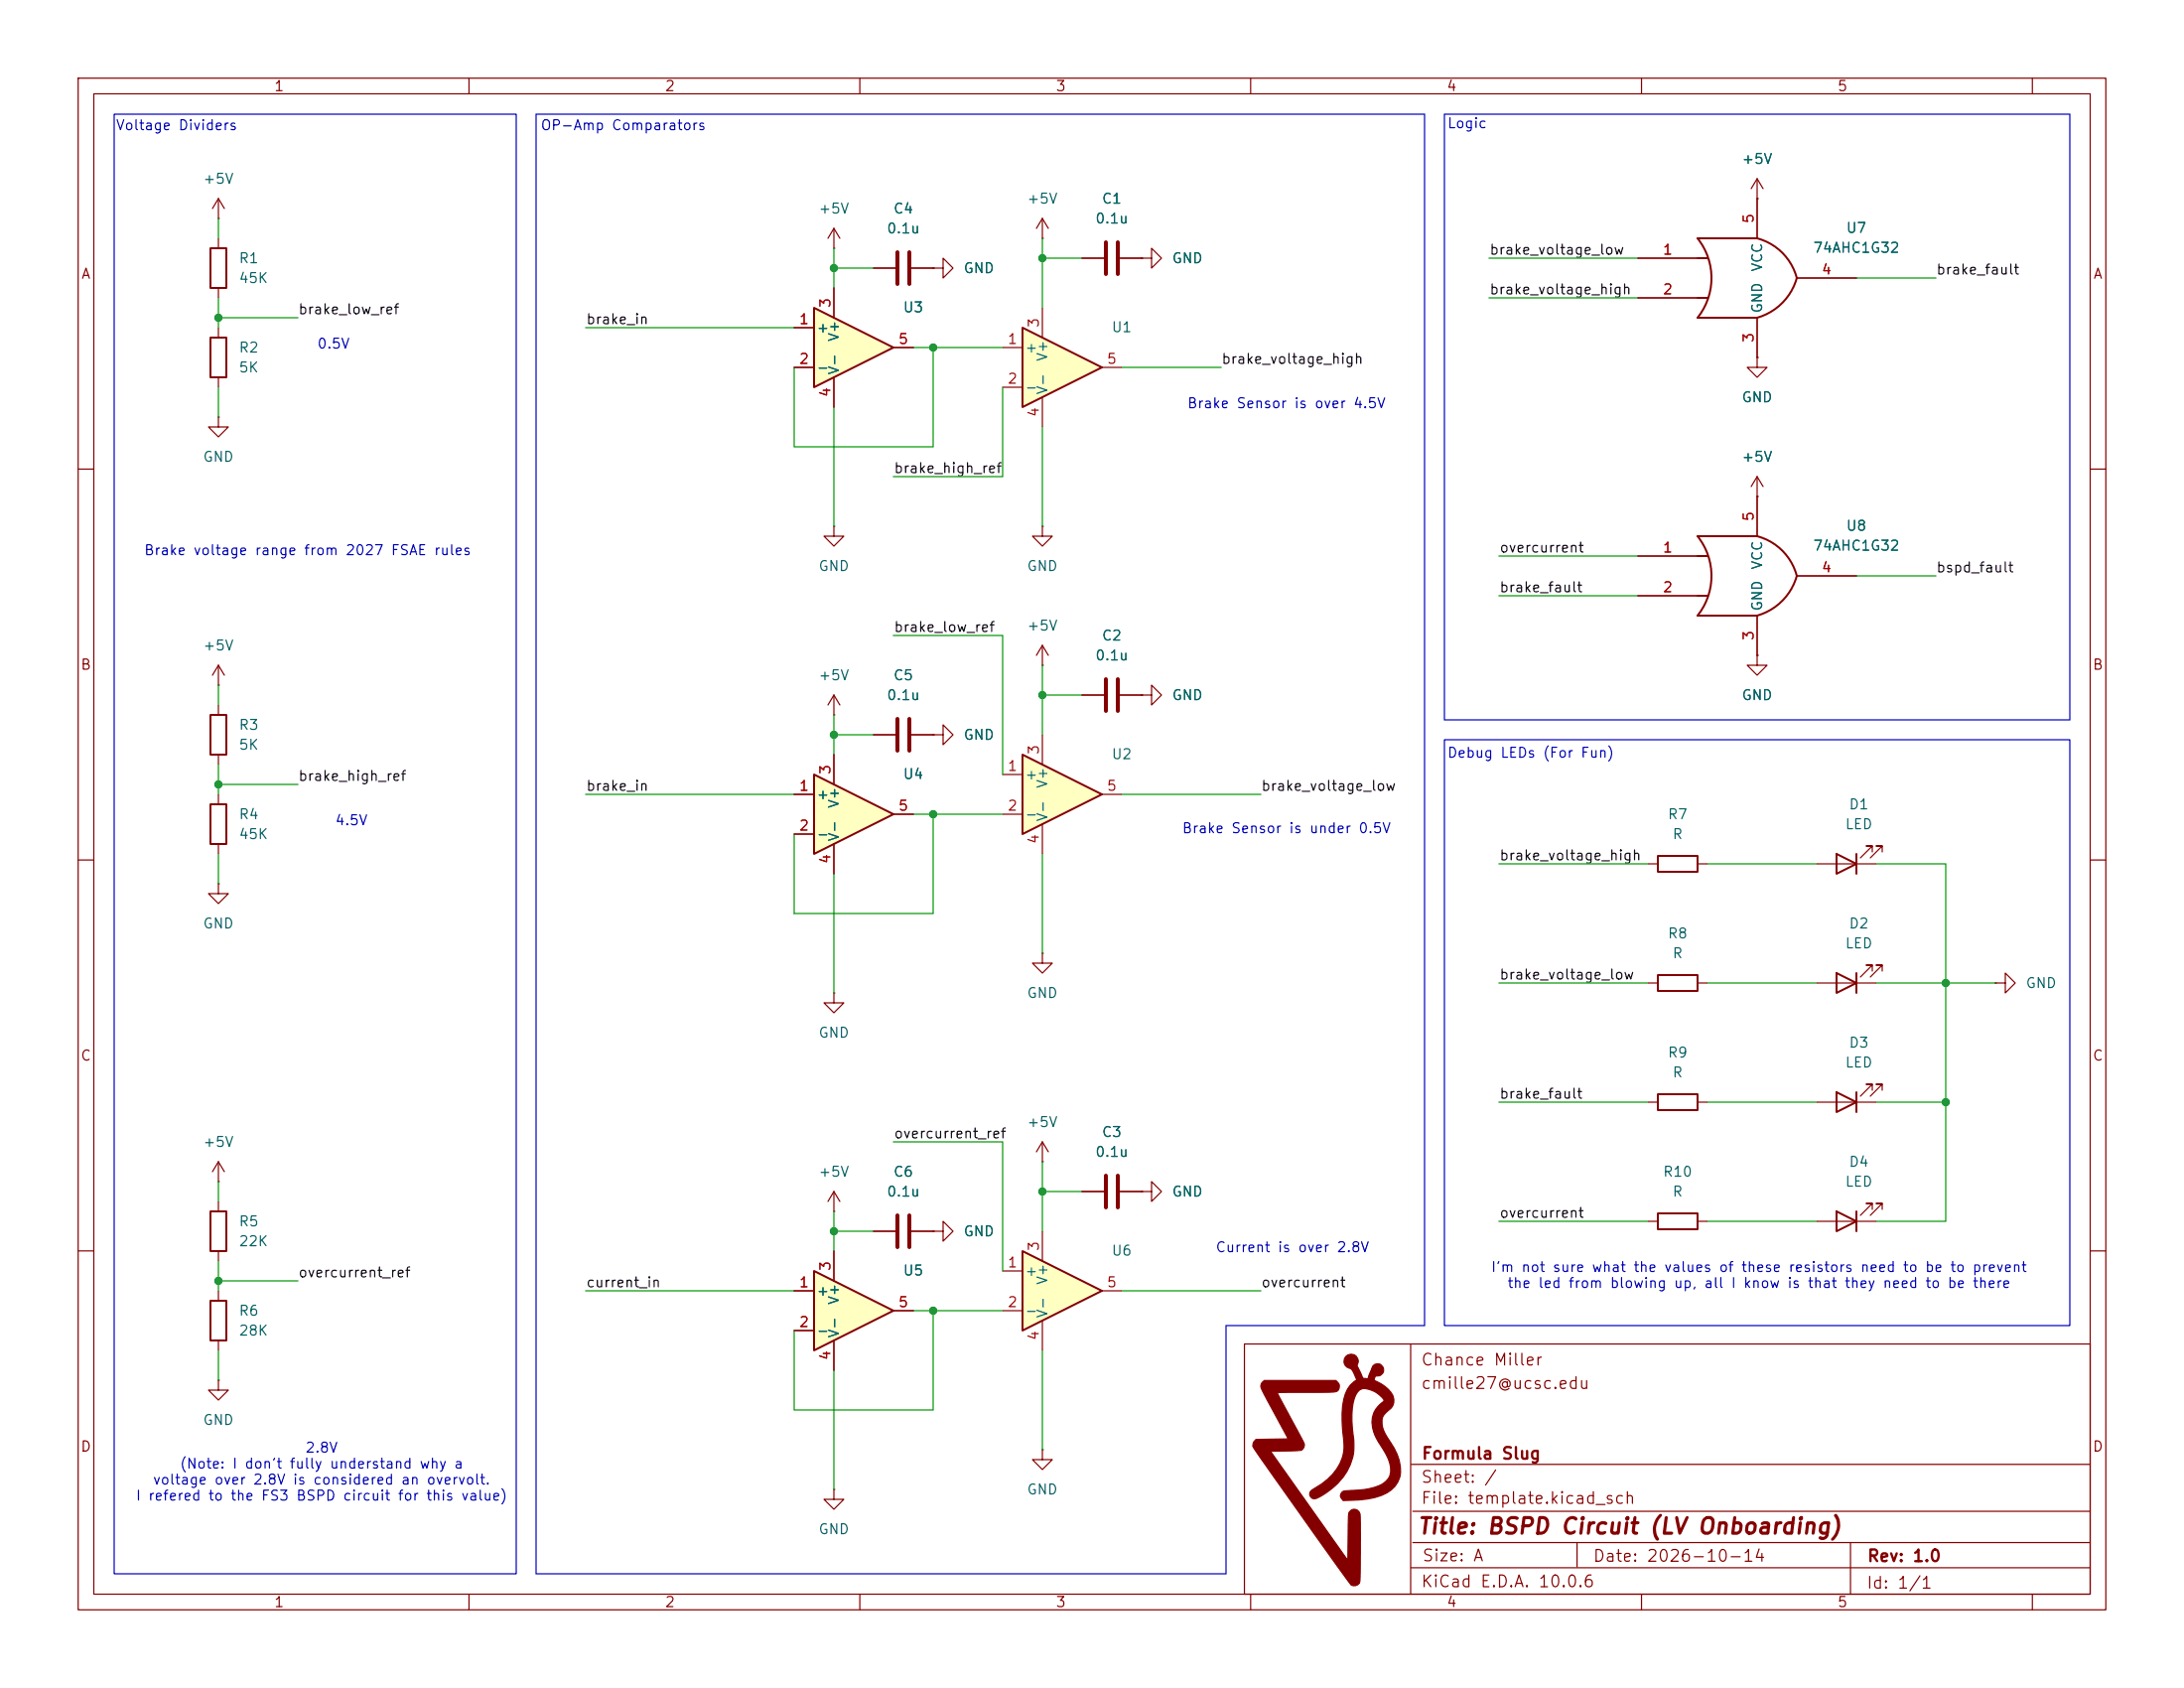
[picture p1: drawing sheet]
<svg xmlns="http://www.w3.org/2000/svg" width="279mm" height="216mm" viewBox="0 0 279 216" stroke-linecap="round" stroke-linejoin="round" font-family="sans-serif">
<g fill="none" stroke="#840000" stroke-width=".15">
<path d="M10 10h259.4v195.9h-259.4zM12 12h255.4v191.9h-255.4zM60 10v2M110 10v2M160 10v2M210 10v2M260 10v2M10 60h2M267.4 60h2M10 110h2M267.4 110h2M10 160h2"/>
<path d="M159.2 171.9h108.2v32h-108.2zM180.5 171.9v32M267.4 160h2M180.5 187.3h86.8M180.7 197.3h86.6M180.7 193.3h86.6M201.8 197.4v3M236.7 197.4v6.5M60 203.9v2M110 203.9v2M160 203.9v2M180.5 200.5h86.9"/>
<path d="M210 203.9v2M260 203.9v2"/>
</g>
<g fill="#840000" stroke="#840000" stroke-width=".15">
<path d="M161.5 176.8l.2-.2h9.2a.8 .8 0 0 1 .1 1.4l-1.1 .1h-6.5l1 1.9a37.5 37.5 0 0 1 2.5 4.8 .7 .7 0 0 1-.9 .7l-3.5 .1 9.9 14 .1-5.5a.78 .78 0 0 1 .7-1 .78 .78 0 0 1 .8 .9v.9a67.1 67.1 0 0 1-.1 7.6 .78 .78 0 0 1-.8 .3 .78 .78 0 0 1-.6-.5l-9.7-13.6-2.5-3.7v-.4l.4-.5 4.1-.1-3.3-6a.96 .96 0 0 1 0-1.2z"/>
<path d="M172.2 173.5a.93 .93 0 0 1 1.2-.1 .93 .93 0 0 1 .2 1.3l.6 1.3a.55 .55 0 0 0 .8 .3l.5-1.2a.78 .78 0 0 1 .9-.6 .78 .78 0 0 1 .6 .9 .78 .78 0 0 1-.9 .6l-.2 .1-.1 .5a4.9 4.9 0 0 1 2.4 2 1.5 1.5 0 0 1-.7 1.9 1.86 1.86 0 0 0-.5 2.5l.4 .8a7.1 7.1 0 0 1 1.8 4.7 3.4 3.4 0 0 1-2.5 2.8 13.3 13.3 0 0 1-4.9 .6 .66 .66 0 0 1-.3-.8 .66 .66 0 0 1 .7-.4 10 10 0 0 0 4.8-1 2.06 2.06 0 0 0 .8-2.5l-.2-.6-.7-1.2a5.6 5.6 0 0 1-1.3-4.1 4.7 4.7 0 0 1 1.5-2.2 3.2 3.2 0 0 0-2.8-1.5 1.74 1.74 0 0 0-1.1 1.3 13.5 13.5 0 0 0 0 5 6.9 6.9 0 0 1-3.3 6.8l-1.2 .8a.69 .69 0 0 1-.7 .2 .69 .69 0 0 1-.5-.7 1.07 1.07 0 0 1 .8-.7 6.4 6.4 0 0 0 3.6-5l-.1-1.7a14.1 14.1 0 0 1 .3-5.3 3.2 3.2 0 0 1 1.5-1.8l-.7-1.4a.98 .98 0 0 1-.7-1.6z"/>
</g>
<path d="M130.8 41.9l10.2 5.1-10.2 5.1z" fill="#ffffc2"/>
<path d="M130.8 41.9l10.2 5.1-10.2 5.1z" fill="none" stroke="#840000" stroke-width=".25"/>
<path d="M133.3 39.4v3.8M128.3 44.5h2.5M128.3 49.5h2.5M133.3 50.8v3.8M141 47h2.5" fill="none" stroke="#840000" stroke-width=".15"/>
<g fill="#ffffc2">
<path d="M217.2 71.1h1.2z"/>
<path d="M217.2 76.2h1.2z"/>
</g>
<path d="M217.2 68.6h7.6M217.2 78.7h7.6" fill="none" stroke="#ffffc2" stroke-width=".13"/>
<path d="M217.2 68.6h7.6a7.1 7.1 0 0 1 5.1 5.1 7.4 7.4 0 0 1-5.1 5h-7.6a8.1 8.1 0 0 0 0-10.1zM217.2 71.1h1.2M217.2 76.2h1.2" fill="none" stroke="#840000" stroke-width=".25"/>
<path d="M209.5 71.1h7.7M209.5 76.2h7.7M224.8 63.5h.1M224.8 61v7.6M224.8 78.7v5.1M224.8 61l-.8 1.2M224.8 61l.8 1.2M229.9 73.7h7.6M133.3 85.1h.1M133.3 82.6l-.7 1.2M133.3 82.6l.8 1.2M133.3 82.6v2.5" fill="none" stroke="#840000" stroke-width=".15"/>
<path d="M130.8 96.5l10.2 5.1-10.2 5.1z" fill="#ffffc2"/>
<path d="M26.9 31.8h2.1v5h-2.1zM26.9 91.4h2.1v5.1h-2.1zM130.8 96.5l10.2 5.1-10.2 5.1z" fill="none" stroke="#840000" stroke-width=".25"/>
<g fill="none" stroke="#840000" stroke-width=".15">
<path d="M27.9 27.9h.1M27.9 25.4v2.5M27.9 30.5v1.3M27.9 36.8v1.3M27.9 25.4l-.7 1.3M27.9 25.4l.8 1.3M133.3 67.3v1.3h1.3l-1.3 1.3-1.2-1.3h1.2M133.3 67.3h.1M27.9 87.6h.1M27.9 85.1v2.5M27.9 90.2v1.2M27.9 96.5v1.3"/>
<path d="M27.9 85.1l-.7 1.3M27.9 85.1l.8 1.3M106.7 91.4h.1M106.7 88.9l-.8 1.3M106.7 88.9l.7 1.3M106.7 88.9v2.5M111.8 94h2.8M116.6 94h2.8M119.4 94h1.2v-1.3l1.3 1.3-1.3 1.3v-1.3M119.4 94h.1M128.3 99.1h2.5M133.3 94v3.8"/>
<path d="M224.8 83.8v1.3h1.3l-1.3 1.3-1.3-1.3h1.3M224.8 83.8h.1M128.3 104.1h2.5M133.3 105.4v3.8M141 101.6h2.5M106.7 127v1.3h1.2l-1.2 1.2-1.3-1.2h1.3M106.7 127h.1M133.3 121.9v1.3h1.3l-1.3 1.3-1.2-1.3h1.2M133.3 121.9h.1"/>
</g>
<path d="M114.8 91.9v4.1M116.3 91.9v4.1" fill="none" stroke="#840000" stroke-width=".51"/>
<path d="M104.1 99.1l10.2 5-10.2 5.1z" fill="#ffffc2"/>
<path d="M26.9 43.2h2.1v5.1h-2.1zM104.1 99.1l10.2 5-10.2 5.1z" fill="none" stroke="#840000" stroke-width=".25"/>
<g fill="none" stroke="#840000" stroke-width=".15">
<path d="M106.7 31.8h.1M106.7 29.2v2.6M106.7 29.2l-.8 1.3M106.7 29.2l.7 1.3M111.8 34.3h2.8M116.6 34.3h2.8M119.4 34.3h1.2v-1.3l1.3 1.3-1.3 1.3v-1.3M119.4 34.3h.1M133.3 30.5h.1M133.3 27.9l-.7 1.3M133.3 27.9l.8 1.3M133.3 27.9v2.6"/>
<path d="M138.4 33h2.8M143.3 33h2.7M146 33h1.3v-1.2l1.3 1.2-1.3 1.3v-1.3M146 33h.1M27.9 53.3v1.3h1.3l-1.3 1.3-1.2-1.3h1.2M27.9 53.3h.1M27.9 41.9v1.3M27.9 48.3v1.2M106.7 67.3v1.3h1.2l-1.2 1.3-1.3-1.3h1.3M106.7 67.3h.1M106.7 96.5v3.8M138.4 88.9h2.8"/>
<path d="M143.3 88.9h2.7M146 88.9h1.3v-1.3l1.3 1.3-1.3 1.3v-1.3M146 88.9h.1M101.6 101.6h2.5M101.6 106.7h2.5M106.7 108v3.8M114.3 104.1h2.5"/>
</g>
<path d="M114.8 32.3v4M116.3 32.3v4M141.5 31v4.1M143 31v4.1M141.5 86.9v4M143 86.9v4" fill="none" stroke="#840000" stroke-width=".51"/>
<path d="M104.1 39.4l10.2 5.1-10.2 5z" fill="#ffffc2"/>
<path d="M104.1 39.4l10.2 5.1-10.2 5z" fill="none" stroke="#840000" stroke-width=".25"/>
<path d="M106.7 36.8v3.8M101.6 41.9h2.5M101.6 47h2.5M106.7 48.3v3.8M114.3 44.5h2.5M111.8 157.5h2.8M116.6 157.5h2.8M138.4 152.4h2.8M143.3 152.4h2.7" fill="none" stroke="#840000" stroke-width=".15"/>
<path d="M114.8 155.4v4.1M116.3 155.4v4.1M141.5 150.4v4M143 150.4v4" fill="none" stroke="#840000" stroke-width=".51"/>
<path d="M130.8 160l10.2 5.1-10.2 5.1z" fill="#ffffc2"/>
<path d="M212.1 109.5h5.1v2h-5.1zM234.9 109.2l2.6 1.3-2.6 1.3zM237.5 109.2v2.6M234.9 124.5l2.6 1.2-2.6 1.3zM237.5 124.5v2.5M130.8 160l10.2 5.1-10.2 5.1z" fill="none" stroke="#840000" stroke-width=".25"/>
<g fill="none" stroke="#840000" stroke-width=".15">
<path d="M210.8 110.5h1.3M217.2 110.5h1.2M232.4 110.5h7.6M239.5 109v-.8h-.7h.7l-1.5 1.5M240.8 109v-.8h-.8h.8l-1.5 1.5M232.4 125.7h7.6M239.5 124.2v-.8h-.7h.7l-1.5 1.6M240.8 124.2v-.8h-.8h.8l-1.5 1.6M255.3 125.7h1.2v-1.2l1.3 1.2-1.3 1.3v-1.3M255.3 125.7h.1M106.7 154.9h.1M106.7 152.4l-.8 1.3"/>
<path d="M106.7 152.4l.7 1.3M106.7 152.4v2.5M133.3 157.5v3.8M128.3 162.6h2.5M128.3 167.6h2.5M133.3 168.9v3.8M141 165.1h2.5M106.7 190.5v1.3h1.2l-1.2 1.2-1.3-1.2h1.3M106.7 190.5h.1M133.3 185.4v1.3h1.3l-1.3 1.3-1.2-1.3h1.2M133.3 185.4h.1"/>
</g>
<path d="M104.1 162.6l10.2 5-10.2 5.1z" fill="#ffffc2"/>
<path d="M212.1 124.7h5.1v2h-5.1zM212.1 140h5.1v2h-5.1zM234.9 139.7l2.6 1.3-2.6 1.2zM237.5 139.7v2.5M26.9 154.9h2.1v5.1h-2.1zM212.1 155.2h5.1v2h-5.1zM234.9 154.9l2.6 1.3-2.6 1.3zM237.5 154.9v2.6M26.9 166.4h2.1v5.1h-2.1zM104.1 162.6l10.2 5-10.2 5.1z" fill="none" stroke="#840000" stroke-width=".25"/>
<g fill="none" stroke="#840000" stroke-width=".15">
<path d="M224.8 45.7v1.3h1.3l-1.3 1.3-1.3-1.3h1.3M224.8 45.7h.1M210.8 125.7h1.3M217.2 125.7h1.2M239.5 139.4v-.7h-.7h.7l-1.5 1.5M240.8 139.4v-.7h-.8h.8l-1.5 1.5M27.9 153.7v1.2M119.4 157.5h1.2v-1.3l1.3 1.3-1.3 1.3v-1.3M119.4 157.5h.1M133.3 148.6h.1M133.3 146.1l-.7 1.2M133.3 146.1l.8 1.2"/>
<path d="M133.3 146.1v2.5M146 152.4h1.3v-1.3l1.3 1.3-1.3 1.3v-1.3M146 152.4h.1M210.8 141h1.3M210.8 156.2h1.3M217.2 141h1.2M217.2 156.2h1.2M232.4 141h7.6M232.4 156.2h7.6M239.5 154.7v-.8h-.7h.7l-1.5 1.5M240.8 154.7v-.8h-.8h.8l-1.5 1.5M27.9 176.5v1.3h1.3l-1.3 1.3-1.2-1.3h1.2"/>
<path d="M27.9 176.5h.1M27.9 160v1.3M27.9 165.1v1.3M27.9 171.5v1.2M101.6 165.1h2.5M101.6 170.2h2.5M106.7 160v3.8M106.7 171.5v3.8M114.3 167.6h2.5"/>
</g>
<g fill="#ffffc2">
<path d="M217.2 33h1.2z"/>
<path d="M217.2 38.1h1.2z"/>
</g>
<path d="M217.2 30.5h7.6M217.2 40.6h7.6" fill="none" stroke="#ffffc2" stroke-width=".13"/>
<path d="M217.2 30.5h7.6a7.1 7.1 0 0 1 5.1 5.1 7.4 7.4 0 0 1-5.1 5h-7.6a8.1 8.1 0 0 0 0-10.1zM217.2 33h1.2M217.2 38.1h1.2M26.9 102.9h2.1v5.1h-2.1z" fill="none" stroke="#840000" stroke-width=".25"/>
<g fill="none" stroke="#840000" stroke-width=".15">
<path d="M106.7 36.8v3.8M111.8 34.3h2.8M116.6 34.3h2.8M119.4 34.3h.1M138.4 33h2.8M143.3 33h2.7M146 33h.1M209.5 33h7.7M209.5 38.1h7.7M224.8 25.4h.1M224.8 22.9v7.6M224.8 22.9l-.8 1.2"/>
<path d="M224.8 22.9l.8 1.2M229.9 35.6h7.6M101.6 41.9h2.5M101.6 47h2.5M106.7 48.3v3.8M114.3 44.5h2.5M224.8 45.7h.1M224.8 40.6v5.1M209.5 71.1h7.7M209.5 76.2h7.7M224.8 63.5h.1M224.8 63.5v5.1"/>
<path d="M224.8 78.7v5.1M229.9 73.7h7.6M106.7 96.5v3.8M111.8 94h2.8M116.6 94h2.8M119.4 94h.1M138.4 88.9h2.8M143.3 88.9h2.7M146 88.9h.1M224.8 83.8h.1M27.9 113v1.3h1.3l-1.3 1.3-1.2-1.3h1.2M27.9 113h.1"/>
<path d="M27.9 101.6v1.3M27.9 108v1.2M101.6 101.6h2.5M101.6 106.7h2.5M106.7 108v3.8M114.3 104.1h2.5M27.9 151.1h.1M27.9 148.6l-.7 1.3M27.9 148.6l.8 1.3M27.9 148.6v2.5M111.8 157.5h2.8M116.6 157.5h2.8"/>
<path d="M119.4 157.5h.1M138.4 152.4h2.8M143.3 152.4h2.7M146 152.4h.1M101.6 165.1h2.5M101.6 170.2h2.5M106.7 160v3.8M106.7 171.5v3.8M114.3 167.6h2.5"/>
</g>
<path d="M14.6 14.6h51.4v186.7h-51.4zM68.6 14.6h113.6v154.9h-25.4v31.8h-88.2zM184.8 14.6h80v77.5h-80zM184.8 94.6h80v74.9h-80z" fill="none" stroke="#0000c2" stroke-width=".15"/>
<g fill="none" stroke="#009600" stroke-width=".15">
<path d="M27.9 27.9v2.6M27.9 38.1v3.8M106.7 31.8v5M106.7 34.3h5.1M133.3 30.5v8.9M133.3 33h5.1M190.5 38.1h19M190.5 33h19M237.5 35.6h10.1M27.9 49.5v3.8M27.9 40.6h10.2M74.9 41.9h26.7"/>
<path d="M106.7 52.1v15.2M116.8 44.5h11.5M119.4 44.5v12.7h-17.8v-10.2M128.3 49.5v11.5h-14M133.3 54.6v12.7M143.5 47h12.7M191.8 71.1h17.7M191.8 76.2h17.7M237.5 73.7h10.1M27.9 87.6v2.6M27.9 97.8v3.8M106.7 91.4v5.1"/>
<path d="M106.7 94h5.1M114.3 81.3h14v17.8M133.3 85.1v8.9M133.3 88.9h5.1M27.9 109.2v3.8M27.9 100.3h10.2M74.9 101.6h26.7M106.7 111.8v15.2M116.8 104.1h11.5M119.4 104.1v12.7h-17.8v-10.1M133.3 109.2v12.7M143.5 101.6h17.8"/>
<path d="M191.8 110.5h19M218.4 110.5h14M240 110.5h8.9v45.7h-8.9M191.8 125.7h19M218.4 125.7h14M240 125.7h15.3M27.9 151.1v2.6M106.7 154.9v5.1M106.7 157.5h5.1M114.3 146.1h14v16.5M133.3 148.6v8.9M133.3 152.4h5.1"/>
<path d="M191.8 141h19M191.8 156.2h19M218.4 141h14M218.4 156.2h14M240 141h8.9M27.9 161.3v3.8M27.9 172.7v3.8M27.9 163.8h10.2M74.9 165.1h26.7M106.7 175.3v15.2M116.8 167.6h11.5M119.4 167.6v12.7h-17.8v-10.1"/>
<path d="M133.3 172.7v12.7M143.5 165.1h17.8"/>
</g>
<g fill="#009600" stroke="#009600" stroke-width=".13">
<circle cx="248.9" cy="125.7" r=".46"/>
<circle cx="248.9" cy="141" r=".46"/>
<circle cx="119.4" cy="104.1" r=".46"/>
<circle cx="133.3" cy="88.9" r=".46"/>
<circle cx="106.7" cy="94" r=".46"/>
<circle cx="27.9" cy="100.3" r=".46"/>
<circle cx="27.9" cy="163.8" r=".46"/>
<circle cx="27.9" cy="40.6" r=".46"/>
<circle cx="106.7" cy="34.3" r=".46"/>
<circle cx="133.3" cy="33" r=".46"/>
<circle cx="119.4" cy="44.5" r=".46"/>
<circle cx="119.4" cy="167.6" r=".46"/>
<circle cx="106.7" cy="157.5" r=".46"/>
<circle cx="133.3" cy="152.4" r=".46"/>
</g>
<text font-size="2" fill="#840000" x="181.2" y="196.7">Title: BSPD Circuit (LV Onboarding)</text>
<g font-size="1.5" fill="#840000">
<text x="181.7" y="175">Chance Miller</text>
<text x="181.7" y="178">cmille27@ucsc.edu</text>
<text x="181.7" y="190">Sheet: /</text>
<text x="181.8" y="187">Formula Slug</text>
<text x="181.7" y="192.7">File: template.kicad_sch</text>
<text x="181.7" y="203.4">KiCad E.D.A. 10.0.6</text>
<text x="181.8" y="200.1">Size: A</text>
<text x="203.7" y="200.1">Date: 2026-10-14</text>
<text x="238.7" y="203.6">Id: 1/1</text>
<text x="238.8" y="200.1">Rev: 1.0</text>
</g>
<g font-size="1.3" fill="#840000">
<text x="35" y="12">1</text>
<text x="85" y="12">2</text>
<text x="135" y="12">3</text>
<text x="185" y="12">4</text>
<text x="235" y="12">5</text>
<text x="10.3" y="36">A</text>
<text x="267.7" y="36">A</text>
<text x="10.2" y="86">B</text>
<text x="267.6" y="86">B</text>
<text x="10.2" y="136">C</text>
<text x="267.6" y="136">C</text>
<text x="10.2" y="186">D</text>
<text x="267.6" y="186">D</text>
<text x="35" y="205.9">1</text>
<text x="85" y="205.9">2</text>
<text x="135" y="205.9">3</text>
<text x="185" y="205.9">4</text>
<text x="235" y="205.9">5</text>
</g>
<g font-size="1.3" fill="#0000c2">
<text x="14.7" y="17">Voltage Dividers</text>
<text x="69.1" y="17">OP-Amp Comparators</text>
<text x="185.1" y="16.7">Logic</text>
<text x="40.5" y="44.9">0.5V</text>
<text x="151.8" y="52.5">Brake Sensor is over 4.5V</text>
<text x="18.3" y="71.3">Brake voltage range from 2027 FSAE rules</text>
<text x="185.1" y="97.2">Debug LEDs (For Fun)</text>
<text x="42.8" y="105.9">4.5V</text>
<text x="151.1" y="106.9">Brake Sensor is under 0.5V</text>
<text x="155.4" y="160.5">Current is over 2.8V</text>
<text x="190.7" y="163">I'm not sure what the values of these resistors need to be to prevent</text>
<text x="192.7" y="165.1">the led from blowing up, all I know is that they need to be there</text>
<text x="19.5" y="190.2">voltage over 2.8V is considered an overvolt.</text>
<text x="22.9" y="188.2">(Note: I don't fully understand why a</text>
<text x="39" y="186.1">2.8V</text>
<text x="17.3" y="192.2">I refered to the FS3 BSPD circuit for this value)</text>
</g>
<g font-size="1.3" fill="#006464">
<text x="25.9" y="23.8">+5V</text>
<text x="222.7" y="21.3">+5V</text>
<text x="104.6" y="27.6">+5V</text>
<text x="114.2" y="27.6">C4</text>
<text x="131.3" y="26.4">+5V</text>
<text x="140" y="28.9">0.1u</text>
<text x="140.9" y="26.4">C1</text>
<text x="30.5" y="34">R1</text>
<text x="113.4" y="30.2">0.1u</text>
<text x="123.2" y="35.3">GND</text>
<text x="149.8" y="34">GND</text>
<text x="225.8" y="34.8" transform="rotate(-90 225.8 34.8)">VCC</text>
<text x="231.9" y="32.6">74AHC1G32</text>
<text x="236.1" y="30.1">U7</text>
<text x="30.5" y="36.5">45K</text>
<text x="115.4" y="40.3">U3</text>
<text x="225.8" y="40.2" transform="rotate(-90 225.8 40.2)">GND</text>
<text x="30.5" y="45.4">R2</text>
<text x="30.5" y="48">5K</text>
<text x="104.4" y="42.9">+</text>
<text x="104.4" y="48">-</text>
<text x="107.6" y="43.8" transform="rotate(-90 107.6 43.8)">V+</text>
<text x="131" y="45.4">+</text>
<text x="134.3" y="46.3" transform="rotate(-90 134.3 46.3)">V+</text>
<text x="142.1" y="42.8">U1</text>
<text x="107.6" y="48" transform="rotate(-90 107.6 48)">V-</text>
<text x="131" y="50.5">-</text>
<text x="134.3" y="50.6" transform="rotate(-90 134.3 50.6)">V-</text>
<text x="222.7" y="51.8">GND</text>
<text x="25.9" y="59.4">GND</text>
<text x="222.7" y="59.4">+5V</text>
<text x="231.9" y="70.7">74AHC1G32</text>
<text x="236.1" y="68.2">U8</text>
<text x="104.6" y="73.4">GND</text>
<text x="131.3" y="73.4">GND</text>
<text x="225.8" y="72.9" transform="rotate(-90 225.8 72.9)">VCC</text>
<text x="25.9" y="83.5">+5V</text>
<text x="131.3" y="81">+5V</text>
<text x="140.9" y="82.2">C2</text>
<text x="225.8" y="78.3" transform="rotate(-90 225.8 78.3)">GND</text>
<text x="104.6" y="87.3">+5V</text>
<text x="113.4" y="89.9">0.1u</text>
<text x="114.2" y="87.3">C5</text>
<text x="140" y="84.8">0.1u</text>
<text x="149.8" y="89.9">GND</text>
<text x="222.7" y="89.9">GND</text>
<text x="30.5" y="93.7">R3</text>
<text x="123.2" y="94.9">GND</text>
<text x="30.5" y="96.2">5K</text>
<text x="115.4" y="100">U4</text>
<text x="131" y="100">+</text>
<text x="134.3" y="100.9" transform="rotate(-90 134.3 100.9)">V+</text>
<text x="142.1" y="97.4">U2</text>
<text x="30.5" y="105.1">R4</text>
<text x="30.5" y="107.6">45K</text>
<text x="104.4" y="102.6">+</text>
<text x="104.4" y="107.6">-</text>
<text x="107.6" y="107.7" transform="rotate(-90 107.6 107.7)">V-</text>
<text x="107.6" y="103.5" transform="rotate(-90 107.6 103.5)">V+</text>
<text x="131" y="105.1">-</text>
<text x="134.3" y="105.2" transform="rotate(-90 134.3 105.2)">V-</text>
<text x="213.3" y="105.1">R7</text>
<text x="213.9" y="107.6">R</text>
<text x="236" y="106.4">LED</text>
<text x="236.4" y="103.8">D1</text>
<text x="25.9" y="119.1">GND</text>
<text x="236.4" y="119.1">D2</text>
<text x="213.3" y="120.3">R8</text>
<text x="213.9" y="122.9">R</text>
<text x="236" y="121.6">LED</text>
<text x="131.3" y="128">GND</text>
<text x="259.1" y="126.7">GND</text>
<text x="104.6" y="133">GND</text>
<text x="213.3" y="135.6">R9</text>
<text x="236" y="136.9">LED</text>
<text x="236.4" y="134.3">D3</text>
<text x="213.9" y="138.1">R</text>
<text x="25.9" y="147">+5V</text>
<text x="131.3" y="144.5">+5V</text>
<text x="140" y="148.3">0.1u</text>
<text x="140.9" y="145.7">C3</text>
<text x="236.4" y="149.6">D4</text>
<text x="104.6" y="150.8">+5V</text>
<text x="113.4" y="153.4">0.1u</text>
<text x="114.2" y="150.8">C6</text>
<text x="149.8" y="153.4">GND</text>
<text x="212.7" y="150.8">R10</text>
<text x="213.9" y="153.4">R</text>
<text x="236" y="152.1">LED</text>
<text x="30.5" y="157.2">R5</text>
<text x="30.5" y="159.7">22K</text>
<text x="123.2" y="158.4">GND</text>
<text x="142.1" y="160.9">U6</text>
<text x="104.4" y="166.1">+</text>
<text x="107.6" y="167" transform="rotate(-90 107.6 167)">V+</text>
<text x="115.4" y="163.5">U5</text>
<text x="131" y="163.5">+</text>
<text x="134.3" y="164.4" transform="rotate(-90 134.3 164.4)">V+</text>
<text x="30.5" y="168.6">R6</text>
<text x="30.5" y="171.1">28K</text>
<text x="104.4" y="171.1">-</text>
<text x="107.6" y="171.2" transform="rotate(-90 107.6 171.2)">V-</text>
<text x="131" y="168.6">-</text>
<text x="134.3" y="168.7" transform="rotate(-90 134.3 168.7)">V-</text>
<text x="25.9" y="182.6">GND</text>
<text x="131.3" y="191.5">GND</text>
<text x="104.6" y="196.5">GND</text>
</g>
<g font-size="1.3" fill="#a90000">
<text x="224.7" y="28.7" transform="rotate(-90 224.7 28.7)">5</text>
<text x="212.6" y="32.9">1</text>
<text x="232.9" y="35.4">4</text>
<text x="102.1" y="41.8">1</text>
<text x="106.5" y="39.5" transform="rotate(-90 106.5 39.5)">3</text>
<text x="212.6" y="38">2</text>
<text x="102.1" y="46.9">2</text>
<text x="114.8" y="44.3">5</text>
<text x="128.8" y="44.3">1</text>
<text x="133.2" y="42" transform="rotate(-90 133.2 42)">3</text>
<text x="141.5" y="46.9">5</text>
<text x="224.7" y="43.9" transform="rotate(-90 224.7 43.9)">3</text>
<text x="106.5" y="50.9" transform="rotate(-90 106.5 50.9)">4</text>
<text x="128.8" y="49.4">2</text>
<text x="133.2" y="53.4" transform="rotate(-90 133.2 53.4)">4</text>
<text x="212.6" y="71">1</text>
<text x="224.7" y="66.8" transform="rotate(-90 224.7 66.8)">5</text>
<text x="212.6" y="76.1">2</text>
<text x="232.9" y="73.5">4</text>
<text x="224.7" y="82" transform="rotate(-90 224.7 82)">3</text>
<text x="102.1" y="101.5">1</text>
<text x="106.5" y="99.2" transform="rotate(-90 106.5 99.2)">3</text>
<text x="128.8" y="98.9">1</text>
<text x="133.2" y="96.6" transform="rotate(-90 133.2 96.6)">3</text>
<text x="141.5" y="101.5">5</text>
<text x="102.1" y="106.5">2</text>
<text x="114.8" y="104">5</text>
<text x="128.8" y="104">2</text>
<text x="106.5" y="110.6" transform="rotate(-90 106.5 110.6)">4</text>
<text x="133.2" y="108" transform="rotate(-90 133.2 108)">4</text>
<text x="133.2" y="160.1" transform="rotate(-90 133.2 160.1)">3</text>
<text x="102.1" y="165">1</text>
<text x="106.5" y="162.7" transform="rotate(-90 106.5 162.7)">3</text>
<text x="114.8" y="167.5">5</text>
<text x="128.8" y="162.4">1</text>
<text x="128.8" y="167.5">2</text>
<text x="141.5" y="165">5</text>
<text x="102.1" y="170">2</text>
<text x="133.2" y="171.5" transform="rotate(-90 133.2 171.5)">4</text>
<text x="106.5" y="174.1" transform="rotate(-90 106.5 174.1)">4</text>
</g>
<g font-size="1.3" fill="#0f0f0f">
<text x="190.5" y="32.9">brake_voltage_low</text>
<text x="247.6" y="35.4">brake_fault</text>
<text x="38.1" y="40.5">brake_low_ref</text>
<text x="74.9" y="41.8">brake_in</text>
<text x="190.5" y="38">brake_voltage_high</text>
<text x="156.2" y="46.9">brake_voltage_high</text>
<text x="114.3" y="60.8">brake_high_ref</text>
<text x="191.7" y="71">overcurrent</text>
<text x="191.7" y="76.1">brake_fault</text>
<text x="247.6" y="73.5">bspd_fault</text>
<text x="114.3" y="81.2">brake_low_ref</text>
<text x="38.1" y="100.2">brake_high_ref</text>
<text x="74.9" y="101.5">brake_in</text>
<text x="161.3" y="101.5">brake_voltage_low</text>
<text x="191.7" y="110.4">brake_voltage_high</text>
<text x="191.7" y="125.6">brake_voltage_low</text>
<text x="191.7" y="140.8">brake_fault</text>
<text x="114.3" y="145.9">overcurrent_ref</text>
<text x="191.7" y="156.1">overcurrent</text>
<text x="38.1" y="163.7">overcurrent_ref</text>
<text x="74.9" y="165">current_in</text>
<text x="161.3" y="165">overcurrent</text>
</g>
</svg>
